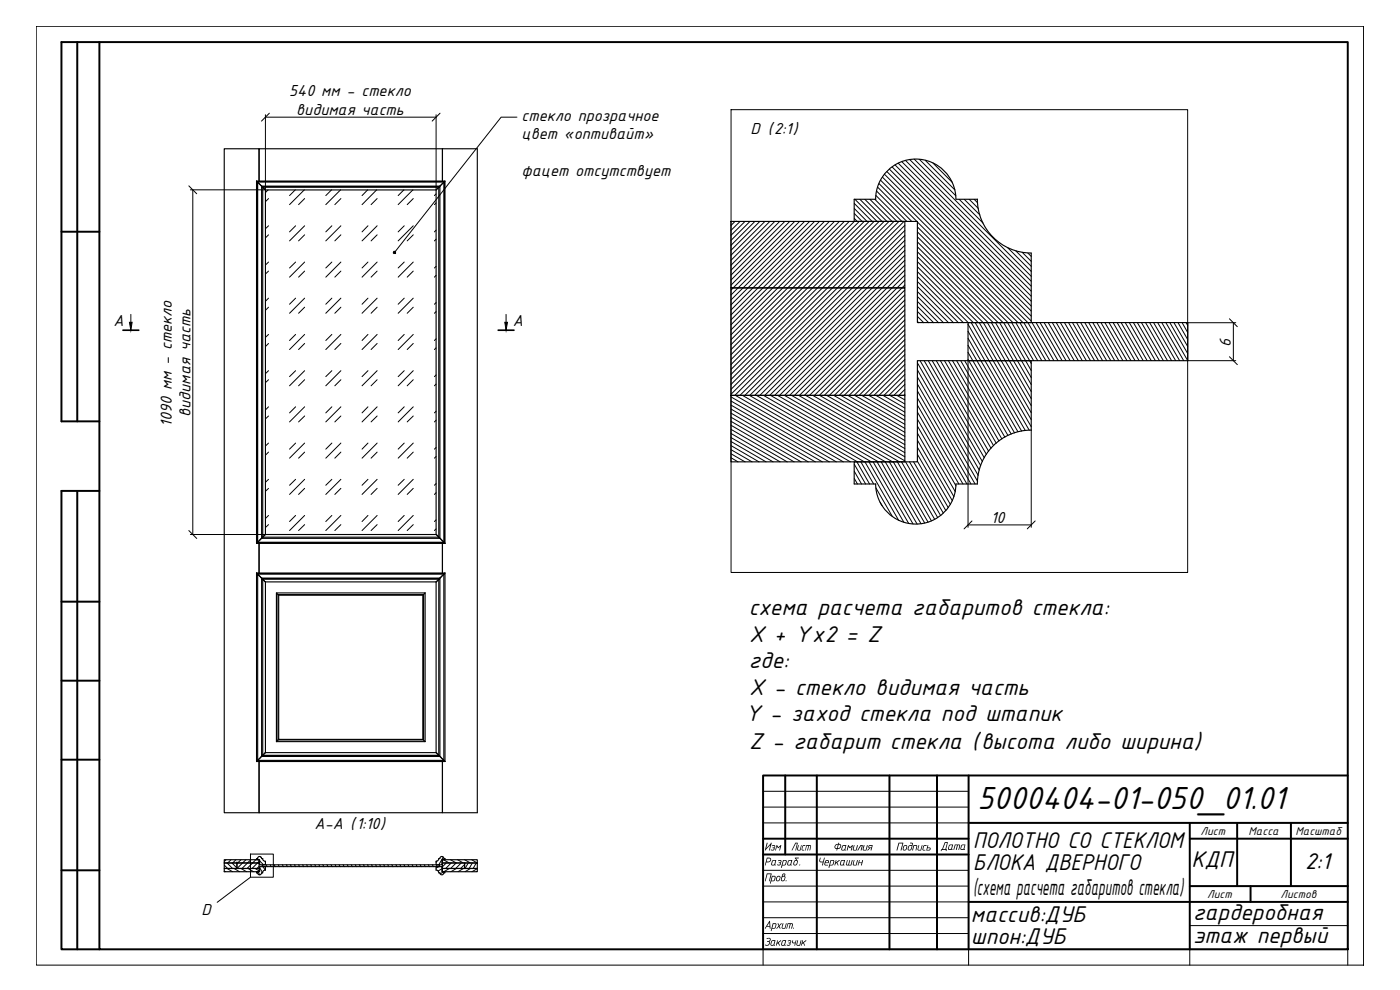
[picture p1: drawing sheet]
<svg xmlns="http://www.w3.org/2000/svg" width="420mm" height="297mm" viewBox="0 0 420 297" stroke-linecap="round" stroke-linejoin="round" font-family="sans-serif">
<g fill="none" stroke="#000" stroke-width=".34">
<path d="M67.3 44.6h10.5v9.7v-9.7h55v9.7v-9.7h10.4v199.3h-10.4v-15.4v15.4h-55v-15.4v15.4h-10.5zM77 54.3h56.5l-.3 .3h-55.9zM77.3 54.6l1.2 1.3M78.5 55.9v105.6l-1.2 1.2M78.5 55.9l.4 .3M78.9 56.2v105l-.4 .3M78.9 56.2l.8 .8M79.7 57v103.4M131.7 56.2v105l.3 .3M131.7 56.2l.3-.3v105.6M131.7 56.2l-.8 .8v103.4M132 55.9h-53.5l.4 .3h52.8"/>
<path d="M132 55.9l-1.1 1.1h-51.2M133.2 54.6l.3-.3v108.7l-.3-.3zM133.2 54.6l-1.2 1.3M293.3 59.8a16.2 16.2 0 0 0 16.2 16.1v20.9h-34.2v-30.4h-18.9v-6.6h6.4a12 12 0 0 1 12-12.1 12 12 0 0 1 12.1 12.1h6.5M219.4 66.4h52.2v20h-52.2zM219.4 86.4h52.2v32.2h-52.2zM290.5 96.8h66v11.4h-66zM219.4 118.6h52.2v20h-52.2zM309.5 129a16.2 16.2 0 0 0-16.2 16.2M309.5 129.1v-20.9h-34.2v30.4h-18.9v6.6h6.4M262.8 145.2a12 12 0 0 0 12 12 12 12 0 0 0 12.1-12M286.9 145.2h6.5"/>
<path d="M77 171.9h56.5l-.3 .4h-55.9zM77.3 162.7v-108.1l-.3-.3v108.7M77.3 162.7l-.3 .3M77.3 162.7h55.9l.3 .3h-56.5zM77.8 163v8.9M78.5 161.5l.4-.3h52.8l.3 .3M78.5 161.5l-1.2 1.2M78.5 173.5h53.5l-.3 .3h-52.8zM78.5 173.5l-1.5-1.6v56.6l.3-.4M78.5 173.5l-1.2-1.2v55.8M78.5 161.5h53.5l1.2 1.2-1.2-1.2M79.7 160.4l-.8 .8"/>
<path d="M79.7 174.6l-1.2-1.1v53.5l.4-.4M79.7 174.6l-.8-.8v52.8M79.7 160.4h51.2M79.7 174.6v51.2M79.7 174.6h51.2M83 177.9l.4 .5M83.4 178.4h43.7M83.4 178.4v43.6M83.6 178.6h43.3v43.2h-43.3zM127.1 178.4v43.6M127.6 177.9l-.5 .5M127.6 177.9v44.6"/>
<path d="M127.6 177.9h-44.6v44.6M130.9 160.4l.8 .8M130.9 174.6v51.2l.8 .8M131.7 173.8l.3-.3v53.5M131.7 173.8l-.8 .8M131.7 173.8v52.8M132.8 163v8.9M133.2 172.3l-1.2 1.2M133.2 172.3l.3-.4v56.6M133.2 172.3v55.8M77 228.5l.3-.4h55.9l.3 .4zM78.5 227l-1.2 1.1"/>
<path d="M78.9 226.6h52.8l.3 .4h-53.5M78.9 226.6l-.4 .4M79.7 225.8l-.8 .8M79.7 225.8h51.2l.8 .8M83 222.5h44.6M83.4 222l-.4 .5M83.4 222h43.7M127.1 222l.5 .5M131.7 226.6l.3 .4M132 227l1.2 1.1M133.2 228.1l.3 .4M67.3 258.9h3.8v1.7h-3.8z"/>
<path d="M67.3 258h10.5v.9h-10.5zM71.1 258.9h6.7v1.7h-6.7zM77.3 257.6a.61 .61 0 0 1 .6-.6 .61 .61 0 0 1 .6 .6M77.3 257.6h-.3v.4h.9v1.5h1.8v-1.1M78.5 257.6h.4M78.7 259.5h53.2v.5h-53.2zM78.8 257.6a.83 .83 0 0 0 .8 .8M131.7 257.6h.3M131.7 257.6a.83 .83 0 0 1-.8 .8v1.1h1.7v-1.5h.9v-.4h-.3M132 257.6a.61 .61 0 0 1 .6-.6 .61 .61 0 0 1 .6 .6M132.8 258h10.4v.9h-10.4h6.6v1.7h-6.6zM139.4 258.9h3.8v1.7h-3.8z"/>
<path d="M67.3 260.6h10.5v.9h-10.5zM77.3 261.9a.61 .61 0 0 0 .6 .6 .61 .61 0 0 0 .6-.6M78.5 261.9h.4M79.6 261a.83 .83 0 0 0-.8 .9M79.7 261.1v-1.1h-1.8v1.5h-.9v.4h.3M130.9 261a.83 .83 0 0 1 .8 .9M130.9 261.1v-1.1h1.7v1.5h.9v.4h-.3M131.7 261.9h.3M132 261.9a.61 .61 0 0 0 .6 .6 .61 .61 0 0 0 .6-.6M132.8 260.6h10.4v.9h-10.4z"/>
</g>
<g fill="none" stroke="#000" stroke-width=".3">
<path d="M10.9 7.9h398.3v281.7h-398.3zM229 237.4h61.7M404.5 232.7v56.9M229 242.2h61.7M229 246.9h61.7M229 261.1h61.7M229 265.9h61.7M229 270.6h61.7M229 275.4h61.7M357.1 277.7h47.4M229 280.1h61.7M290.7 284.8v4.8"/>
<path d="M357.1 284.8v4.8M404.5 284.8h-175.5v4.8"/>
</g>
<g fill="none" stroke="#000" stroke-width=".59">
<path d="M23.2 12.6v113.8M29.8 12.6h374.7v272.2h-374.7zM29.8 12.6h-11.4v113.8h11.4M18.4 69.5h11.4M23.2 147.3v137.5M29.8 147.3h-11.4v137.5h11.4M18.4 180.5h11.4M18.4 204.2h11.4M18.4 227.9h11.4M235.7 232.7v23.7M245.1 232.7v52.1M266.9 232.7v52.1"/>
<path d="M281.2 232.7v52.1M290.7 232.7v52.1M404.5 232.7h-175.5v52.1M229 251.6h61.7M229 256.4h61.7M290.7 246.9h113.8M357.1 251.6h47.4M357.1 246.9v37.9M371.3 246.9v19M387.4 246.9v19M18.4 261.1h11.4M290.7 270.6h113.8"/>
<path d="M357.1 265.9h47.4M375.3 265.9v4.7"/>
</g>
<g fill="#000">
<path d="M233 253.6h.2l.4 .6 .9-.6-.5 1.6-.2-.1 .3-1.1-.6 .5-.3-.5-.3 1.2h-.3zM242 253.6l1.4 .1-.3 1.5-.2-.1 .2-1.3h-.3l-.4 1.4-.1-.1 .3-1.3h-.5l-.3 1.4-.2-.1zM254.2 258.1h.2l-.3 1.1 .2 .3h.2l.5-1.5 .1 .2-.3 1.3h.5l.3-1.4h.3l-.4 1.6-1.6-.1zM256.2 258.1l.3 .1-.3 1 .2 .3h.5l.3-1.4h.3l-.5 1.6h-.8l-.3-.3zM257.8 258.1h.2l-.1 .7h.7l.2-.7h.2l-.4 1.6-.2-.1 .2-.6h-.8l-.2 .6h-.2zM258.2 253.6h.7l-.4 1.6-.2-.1 .3-1.3h-.2l-1 1.4zM259.2 253.6l.2 .1-.2 1.2 .6 .1 .4-1.4h.2l-.4 1.6h-.8l-.3-.3zM275.7 253.6h.2l-.3 1.1 .1 .3h.6l.3-1.4h.2l-.4 1.6-1-.2zM277.1 253.8l.3-.3 .7 .1-.8 .4-.2 .9 .6 .1v.2l-.9-.2zM234.9 277.1l.2-.1-.3 1.4h.7l.4-1.4h.2l-.4 1.7-1.1-.2zM236.4 277h1.3l.2 .2-.3 1.5-.2-.2 .3-1.2h-.4l-.4 1.4-.2-.2 .4-1.2h-.6l-.3 1.3h-.2zM236.4 282.3l.7-.2 .3 .2v.4l-.3 .2 .1 .5-.3 .3-.8-.1 .1-.2 .6 .1 .2-.4-.4-.3 .6-.3-.1-.2-.6 .2z"/>
<path d="M237.8 282.2l.2-.1v.7h.6l.2-.6 .2-.1-.5 1.7 .1-.7h-.7l-.2-.3zM239.3 282.2l.2-.1-.2 1.4h.6l.4-1.3h.2l-.5 1.6h-.7l-.3-.3zM240.8 282.2l.2-.1-.2 .8 1-.8 .2 .1-.8 .6 .4 .8-.1 .2-.4-.8-.4 .2-.1 .5h-.2z"/>
<path d="M236.8 258.3l-.3 1 .4 .2 .3-.2 .3-1.1zM236.6 258.2l1.2-.1-.4 1.2 .2 .4h-1.1l-.3-.2z"/>
<path d="M238.5 257.4h1.3l-.1 .2h-.8l.6 1-.3 .8-.5 .3-.4-.1-.2-.3 .3-1.1 .6-.2zM238.6 258.4l-.3 .9 .3 .2 .4-.2 .2-.9z"/>
<path d="M260.7 253.8l1.2-.3-.4 1.7-.2-.1 .1-.6h-.3l-.8 .7 .5-.7-.2-.2zM260.9 253.8l-.1 .4 .7 .1 .1-.5z"/>
<path d="M278.4 253.6h.2l-.1 .7h.6l.2 .2v.4l-.4 .3h-.9zM278.4 254.5l-.2 .5 .8-.1v-.4z"/>
<path d="M288.8 253.6l-.4 1.1 .6 .1 .5-1.2zM288.5 253.5l1.2-.1-.2 1.6-1.2-.1z"/>
</g>
<path d="M36.9 99.1h4.7M149.5 99.1h4.7" fill="none" stroke="#000" stroke-width=".51"/>
<path d="M219.4 32.9h137v138.9h-137zM39.3 94.3v2.4M151.9 94.3v2.4M75.2 256.3h6.8v6.9h-6.8zM75.2 263.2l-10 7.5" fill="none" stroke="#000" stroke-width=".3"/>
<path d="M38.8 96.7h.9l-.4 2.4zM151.5 96.7h.8l-.4 2.4z" fill="#000" stroke="#000" stroke-width=".3"/>
<g fill="#000" stroke="#000" stroke-width=".3">
<path d="M118.2 75.6l-.1 .2 .3-.1zM118.1 75.8l.3-.1-.2 .3z"/>
<path d="M118.4 75.7l-.2 .3h.2zM118.4 75.7l.2 .3h-.2zM118.4 75.7l.2 .3 .1-.3z"/>
<path d="M118.6 75.5l-.2 .2h.3zM118.3 75.5h.3l-.2 .2zM118.2 75.6l.2 .1-.1-.2z"/>
</g>
<path d="M80.8 34l-2.3 2.3M132.1 34l-2.4 2.3M155.1 35.2h-4.7l-32 40.5M56.7 55.8l2.3 2.3M369 95.6l2.3 2.4M369 107l2.3 2.4M56.7 159.2l2.3 2.4M291.7 156.3l-2.4 2.4M310.7 156.3l-2.4 2.4" fill="none" stroke="#000" stroke-width=".3"/>
<g fill="none" stroke="#000" stroke-width=".3">
<path d="M80.5 57l-.8 .8M80.6 59.6l-.9 .9M88.6 57l-1.7 1.7M91.3 57l-4.4 4.4M91.4 59.6l-1.8 1.8M99.5 57l-1.7 1.7M102.2 57l-4.4 4.4M102.3 59.6l-1.8 1.8M110.3 57l-1.6 1.7M113.1 57l-4.4 4.4M113.2 59.6l-1.8 1.8M121.2 57l-1.7 1.7"/>
<path d="M123.9 57l-4.4 4.4M124 59.6l-1.8 1.8M130.9 58.2l-.5 .5M80.6 67.7l-.9 .9M80.6 78.6l-.9 .9M80.6 70.5l-.9 .9M88.7 67.7l-1.8 1.9M88.7 78.6l-1.8 1.8M91.4 70.5l-1.8 1.8M91.4 67.7l-4.5 4.6M91.4 78.6l-4.5 4.6M99.6 67.7l-1.8 1.9"/>
<path d="M99.6 78.6l-1.8 1.8M102.3 70.5l-1.8 1.8M102.3 67.7l-4.5 4.6M102.3 78.6l-4.5 4.6M110.4 67.7l-1.7 1.9M110.4 78.6l-1.7 1.8M113.2 70.5l-1.8 1.8M113.2 67.7l-4.5 4.6M113.2 78.6l-4.5 4.6M121.3 67.7l-1.8 1.9M121.3 78.6l-1.8 1.8M124 70.5l-1.8 1.8"/>
<path d="M124 67.7l-4.5 4.6M124 78.6l-4.5 4.6M130.9 60.9l-.5 .5M130.9 71.8l-.5 .5M130.9 69.1l-.5 .5M130.9 79.9l-.5 .5M80.6 89.5l-.9 .9M80.6 81.3l-.9 .9M80.6 92.2l-.9 .9M88.7 89.5l-1.8 1.8M91.4 81.3l-1.8 1.9M91.4 92.2l-1.8 1.8"/>
<path d="M91.4 89.5l-4.5 4.5M99.6 89.5l-1.8 1.8M102.3 81.3l-1.8 1.9M102.3 92.2l-1.8 1.8M102.3 89.5l-4.5 4.5M110.4 89.5l-1.7 1.8M113.2 81.3l-1.8 1.9M113.2 92.2l-1.8 1.8M113.2 89.5l-4.5 4.5M121.3 89.5l-1.8 1.8M124 81.3l-1.8 1.9M124 92.2l-1.8 1.8"/>
<path d="M124 89.5l-4.5 4.5M130.9 82.6l-.5 .6M130.9 93.5l-.5 .5M130.9 90.8l-.5 .5M80.6 100.3l-.9 .9M80.6 111.2l-.9 .9M80.6 103.1l-.9 .9M80.6 113.9l-.9 .9M88.7 100.3l-1.8 1.9M88.7 111.2l-1.8 1.8M91.4 103.1l-1.8 1.8M91.4 113.9l-1.8 1.9"/>
<path d="M91.4 100.3l-4.5 4.6M91.4 111.2l-4.5 4.6M99.6 100.3l-1.8 1.9M99.6 111.2l-1.8 1.8M102.3 103.1l-1.8 1.8M102.3 113.9l-1.8 1.9M102.3 100.3l-4.5 4.6M102.3 111.2l-4.5 4.6M110.4 100.3l-1.7 1.9M110.4 111.2l-1.7 1.8M113.2 103.1l-1.8 1.8M113.2 113.9l-1.8 1.9"/>
<path d="M113.2 100.3l-4.5 4.6M113.2 111.2l-4.5 4.6M121.3 100.3l-1.8 1.9M121.3 111.2l-1.8 1.8M124 103.1l-1.8 1.8M124 113.9l-1.8 1.9M124 100.3l-4.5 4.6M124 111.2l-4.5 4.6M130.9 104.4l-.5 .5M130.9 115.2l-.5 .6M130.9 101.7l-.5 .5M130.9 112.5l-.5 .5"/>
<path d="M80.6 122.1l-.9 .9M80.6 132.9l-.9 .9M80.6 124.8l-.9 .9M80.6 135.7l-.9 .9M88.7 122.1l-1.8 1.8M88.7 132.9l-1.8 1.9M91.4 124.8l-1.8 1.8M91.4 135.7l-1.8 1.8M91.4 122.1l-4.5 4.5M91.4 132.9l-4.5 4.6M99.6 122.1l-1.8 1.8M99.6 132.9l-1.8 1.9"/>
<path d="M102.3 124.8l-1.8 1.8M102.3 135.7l-1.8 1.8M102.3 122.1l-4.5 4.5M102.3 132.9l-4.5 4.6M110.4 122.1l-1.7 1.8M110.4 132.9l-1.7 1.9M113.2 124.8l-1.8 1.8M113.2 135.7l-1.8 1.8M113.2 122.1l-4.5 4.5M113.2 132.9l-4.5 4.6M121.3 122.1l-1.8 1.8M121.3 132.9l-1.8 1.9"/>
<path d="M124 124.8l-1.8 1.8M124 135.7l-1.8 1.8M124 122.1l-4.5 4.5M124 132.9l-4.5 4.6M130.9 126.1l-.5 .5M130.9 137l-.5 .5M130.9 123.4l-.5 .5M130.9 134.3l-.5 .5M80.6 143.8l-.9 .9M80.6 154.7l-.9 .9M80.6 146.5l-.9 .9M80.6 157.4l-.9 .9"/>
<path d="M88.7 143.8l-1.8 1.8M88.7 154.7l-1.8 1.8M91.4 146.5l-1.8 1.9M91.4 157.4l-1.8 1.8M91.4 143.8l-4.5 4.6M91.4 154.7l-4.5 4.5M99.6 143.8l-1.8 1.8M99.6 154.7l-1.8 1.8M102.3 146.5l-1.8 1.9M102.3 157.4l-1.8 1.8M102.3 143.8l-4.5 4.6M102.3 154.7l-4.5 4.5"/>
<path d="M110.4 143.8l-1.7 1.8M110.4 154.7l-1.7 1.8M113.2 146.5l-1.8 1.9M113.2 157.4l-1.8 1.8M113.2 143.8l-4.5 4.6M113.2 154.7l-4.5 4.5M121.3 143.8l-1.8 1.8M121.3 154.7l-1.8 1.8M124 146.5l-1.8 1.9M124 157.4l-1.8 1.8M124 143.8l-4.5 4.6M124 154.7l-4.5 4.5"/>
<path d="M130.9 147.8l-.5 .6M130.9 158.7l-.5 .5M130.9 145.1l-.5 .5M130.9 156l-.5 .5"/>
</g>
<path d="M79.7 34.4v22.6h-22.6M79.7 35.2h51.2M130.9 34.4v22.6M57.9 57v103.4M356.4 96.8h14.5M370.1 96.8v11.4M290.5 108.2v50M356.4 108.2h14.5M309.5 129.1v29.1M290.5 157.5h19M57.1 160.4h22.6" fill="none" stroke="#000" stroke-width=".3"/>
<g fill="none" stroke="#000" stroke-width=".3">
<path d="M256.6 59.8l6.7 6.7M258.1 59.8l6.6 6.7M259.6 59.8l6.6 6.7M261.1 59.8l6.6 6.7M262.6 59.8l6.6 6.7M262.9 58.6l7.8 7.9M263.1 57.3l9.1 9.2M263.4 56.1l10.3 10.4M263.8 55.1l11.4 11.4M264.3 54.1l42.7 42.7M264.8 53.1l43.7 43.7 6.6 11.4M265.5 52.3l44 44"/>
<path d="M266.2 51.5l43.3 43.3M266.9 50.8l42.6 42.5M267.7 50.1l41.8 41.7M268.6 49.5l40.9 40.9M269.6 49l39.9 39.9M270.7 48.5l38.8 38.8M271.8 48.2l37.7 37.7M273 47.9l36.5 36.5M274.4 47.8l35.1 35.1M275.9 47.8l11 11M277.7 48.1l8.9 8.9M280 48.9l5.8 5.8"/>
<path d="M287.9 59.8l7.1 7.1M289.4 59.8l4.7 4.7M290.9 59.8l2.7 2.7M292.4 59.8l1 1M220.5 66.5l-1.1 1.1M222.1 66.5l-2.7 2.6M223.5 66.5l-4.1 4.1M225 66.5l-5.6 5.6M226.5 66.5l-7.1 7.1M228 66.5l-8.6 8.6M229.5 66.5l-10.1 10.1M231 66.5l-11.6 11.6"/>
<path d="M232.5 66.5l-13.1 13.1M234 66.5l-14.6 14.5M235.5 66.5l-16.1 16M237 66.5l-17.6 17.5M238.4 66.5l-19 19M239.9 66.5l-20.5 20.5M241.4 66.5l-22 22M242.9 66.5l-23.5 23.5M244.4 66.5l-25 25M245.9 66.5l-26.5 26.5M247.4 66.5l-28 28M248.9 66.5l-29.5 29.4"/>
<path d="M250.4 66.5l-31 30.9M251.9 66.5l-32.5 32.4M253.4 66.5l-34 33.9M254.8 66.5l-35.4 35.4M256.4 66.5l-37 36.9M256.4 64.1l2.4 2.4M256.4 62.6l3.9 3.9M256.4 65.5l.9 1M256.4 61.1l5.4 5.4M257.8 66.5l-38.4 38.4M259.3 66.5l-39.9 39.9M260.8 66.5l-41.4 41.4"/>
<path d="M262.3 66.5l-42.9 42.9M263.8 66.5l-44.4 44.3M265.3 66.5l-45.9 45.8M266.8 66.5l-47.4 47.3M268.3 66.5l-48.9 48.8M269.7 66.5l-50.3 50.3M271.3 66.5l-51.9 51.8M271.6 73.6l-45.1 45M271.6 78.1l-40.6 40.5M271.6 70.6l-48.1 48M271.6 75.1l-43.6 43.5M271.6 79.6l-39.1 39"/>
<path d="M271.6 67.6l-51.1 51M271.6 72.1l-46.6 46.5M271.6 76.6l-42.1 42M271.6 69.1l-49.5 49.5M275.4 68.1l28.6 28.7M275.4 75.6l21.2 21.2M275.4 71.1l25.7 25.7M275.4 66.6l30.1 30.2M275.4 78.5l18.2 18.3M275.4 74.1l22.7 22.7M275.4 69.6l27.1 27.2M275.4 77.1l19.7 19.7"/>
<path d="M275.4 72.6l24.2 24.2M302.4 74.3l7.1 7.1M304.8 75.2l4.7 4.7M306.8 75.7l2.7 2.7M308.5 75.9l1 1M271.6 94.5l-24.2 24.1M271.6 98.9l-19.7 19.7M271.6 87l-31.7 31.6M271.6 91.5l-27.2 27.1M271.6 96l-22.7 22.6M271.6 82.6l-36.1 36M271.6 88.5l-30.2 30.1"/>
<path d="M271.6 93l-25.7 25.6M271.6 84l-34.6 34.6M271.6 97.5l-21.2 21.1M271.6 90l-28.7 28.6M271.6 81l-37.6 37.6M271.6 85.5l-33.2 33.1M275.4 96.4l.3 .4M275.4 92l4.8 4.8M275.4 87.5l9.3 9.3M275.4 95l1.8 1.8M275.4 83l13.7 13.8M275.4 90.5l6.3 6.3"/>
<path d="M275.4 86l10.8 10.8M275.4 93.5l3.3 3.3M275.4 81.5l15.2 15.3M275.4 89l7.8 7.8M275.4 84.5l12.2 12.3M275.4 80.1l16.7 16.7M290.5 97.3l18.4 31.8M290.5 99.4l17.2 29.8M291.5 96.8l18 31.2M292.7 96.8l16.8 29.1M293.9 96.8l15.6 27M295.1 96.8l14.4 24.9"/>
<path d="M296.4 96.8l13.1 22.8M297.5 96.8l12 20.7M298.8 96.8l10.7 18.6M300 96.8l9.5 16.5M301.2 96.8l8.3 14.4M302.4 96.8l7.1 12.3M303.6 96.8l6.6 11.4M304.9 96.8l6.5 11.4M306.1 96.8l6.6 11.4M307.3 96.8l6.6 11.4M309.7 96.8l6.6 11.4M311 96.8l6.5 11.4"/>
<path d="M312.2 96.8l6.6 11.4M313.4 96.8l6.5 11.4M314.6 96.8l6.6 11.4M315.8 96.8l6.6 11.4M317 96.8l6.6 11.4M318.2 96.8l6.6 11.4M319.5 96.8l6.5 11.4M320.7 96.8l6.6 11.4M321.9 96.8l6.6 11.4M323.1 96.8l6.6 11.4M324.3 96.8l6.6 11.4M325.6 96.8l6.5 11.4"/>
<path d="M326.8 96.8l6.6 11.4M328 96.8l6.5 11.4M329.2 96.8l6.6 11.4M330.4 96.8l6.6 11.4M331.6 96.8l6.6 11.4M332.9 96.8l6.5 11.4M334.1 96.8l6.5 11.4M335.3 96.8l6.6 11.4M336.5 96.8l6.6 11.4M337.7 96.8l6.6 11.4M338.9 96.8l6.6 11.4M340.2 96.8l6.5 11.4"/>
<path d="M341.4 96.8l6.6 11.4M342.6 96.8l6.6 11.4M343.8 96.8l6.6 11.4M345 96.8l6.6 11.4M346.2 96.8l6.6 11.4M347.5 96.8l6.5 11.4M348.7 96.8l6.5 11.4M349.9 96.8l6.5 11.4M351.1 96.8l5.3 9.3M352.3 96.8l4.1 7.1M353.6 96.8l2.8 5.1M354.8 96.8l1.6 3"/>
<path d="M356 96.8l.4 .8M219.4 119.1l33.7 19.5M220.7 118.6l34.5 20M222.8 118.6l34.5 20M224.9 118.6l34.5 20M227 118.6l34.5 20M229.1 118.6l34.5 20M231.3 118.6l34.5 20M233.4 118.6l34.5 20M235.4 118.6l34.5 20M237.6 118.6l34 19.7M239.7 118.6l31.9 18.4"/>
<path d="M241.8 118.6l29.8 17.2M243.9 118.6l27.7 16M246 118.6l25.6 14.8M248.1 118.6l23.5 13.6M250.2 118.6l21.4 12.4M252.3 118.6l19.3 11.1M254.5 118.6l17.1 9.9M256.5 118.6l15.1 8.7M258.6 118.6l13 7.5M260.8 118.6l10.8 6.3M262.9 118.6l8.7 5.1M265 118.6l6.6 3.8"/>
<path d="M267.1 118.6l4.5 2.6M269.2 118.6l2.4 1.4M271.3 118.6l.3 .2M271.6 103.4l-15.2 15.2M271.6 115.3l-3.3 3.3M271.6 107.9l-10.8 10.7M271.6 112.4l-6.3 6.2M271.6 100.4l-18.2 18.2M271.6 116.9l-1.8 1.7M271.6 104.9l-13.8 13.7M271.6 109.4l-9.3 9.2M271.6 113.8l-4.8 4.8"/>
<path d="M271.6 101.9l-16.8 16.7M271.6 118.3l-.3 .3M271.6 106.4l-12.3 12.2M271.6 110.9l-7.8 7.7M275.4 115.3l17.2 29.9M275.4 113.2l18 31.2M275.4 108.9l18.5 32.2M275.4 119.5l14.8 25.7M275.4 111.1l18.2 31.5M275.4 117.4l16 27.8M276.1 108.2l18.2 31.5M277.4 108.2l17.4 30.3"/>
<path d="M278.6 108.2l16.8 29.1M279.8 108.2l16.2 28.1M281 108.2l15.7 27.2M282.2 108.2l15.2 26.3M283.4 108.2l14.8 25.5M284.6 108.2l14.4 24.8M285.9 108.2l13.9 24.1M287.1 108.2l13.6 23.5M288.3 108.2l13.3 23M289.5 108.2l13 22.5M290.5 107.8l13 22.4M290.5 101.5l16.1 27.8"/>
<path d="M290.5 105.7l14 24.2M290.5 103.6l15 26M219.4 126.4l21 12.2M219.4 125.2l23.2 13.4M219.4 124l25.3 14.6M219.4 122.7l27.4 15.9M219.4 121.6l29.5 17M219.4 120.3l31.6 18.3M219.4 137.3l2.1 1.3M219.4 136.2l4.2 2.4M219.4 134.9l6.3 3.7M219.4 133.7l8.4 4.9"/>
<path d="M219.4 132.5l10.5 6.1M219.4 131.3l12.6 7.3M219.4 130.1l14.7 8.5M219.4 128.8l16.8 9.8M219.4 127.6l18.9 11M256.4 139.3l3.4 5.9M257.2 138.6l3.8 6.6M258.3 138.6l3.9 6.6M259.6 138.6l10.1 17.5M260.8 138.6l10.5 18.1M262 138.6l10.7 18.4M263.2 138.6l10.8 18.6"/>
<path d="M264.4 138.6l10.8 18.6M265.7 138.6l10.7 18.6M266.9 138.6l10.6 18.3M268.1 138.6l10.4 18.1M269.3 138.6l10.3 17.7M270.5 138.6l10 17.2M271.8 138.6l9.6 16.7M273 138.6l9.3 16.1M274.2 138.6l8.9 15.4M275.4 134.3l9.8 17.1M275.4 130l10.9 19M275.4 138.4l8.5 14.8"/>
<path d="M275.4 136.4l9.2 15.9M275.4 127.9l11.3 19.6M275.4 123.7l12.4 21.5M275.4 125.8l11.5 20M275.4 132.1l10.4 18.2M275.4 121.6l13.6 23.6M256.4 143.6l.9 1.6M256.4 141.4l2.2 3.8M262.9 146.4l4.9 8.6M264.1 150.7l.6 1M67.3 259.6l1 .9M67.8 258l-.5 .5"/>
<path d="M68.1 258.9l1.7 1.6M69.3 258l-.9 .9M69.6 258.9l1.5 1.5M70.8 258l-1 .9M71.1 258.9h.1M72.3 258l-1.2 1.1M73.8 258l-2.6 2.5M75.3 258l-2.6 2.5M76.8 258l-2.6 2.5M77.2 257.6l.4 .4M77.8 258.5l-2.1 2M77.8 259.9l-.6 .6"/>
<path d="M78 258.3l1.1 1.2M78.2 257.1l.3 .3M78.7 259.6l.9 1.5M78.7 257.6l.2 .1M79.5 258.4l.2 .1M79.9 259.5l.3 .5M81.1 259.5l.3 .5M82.3 259.5l.3 .5M83.5 259.5l.3 .5M84.7 259.5l.4 .5M86 259.5l.3 .5M87.2 259.5l.3 .5"/>
<path d="M88.4 259.5l.3 .5M89.6 259.5l.3 .5M90.8 259.5l.3 .5M92 259.5l.4 .5M93.2 259.5l.4 .5M94.5 259.5l.3 .5M95.7 259.5l.3 .5M96.9 259.5l.3 .5M98.1 259.5l.4 .5M99.3 259.5l.4 .5M100.6 259.5l.3 .5M101.8 259.5l.3 .5"/>
<path d="M103 259.5l.3 .5M104.2 259.5l.3 .5M105.4 259.5l.3 .5M106.6 259.5l.4 .5M107.9 259.5l.3 .5M109.1 259.5l.3 .5M110.3 259.5l.3 .5M111.5 259.5l.3 .5M112.7 259.5l.4 .5M113.9 259.5l.4 .5M115.2 259.5l.3 .5M116.4 259.5l.3 .5"/>
<path d="M117.6 259.5l.3 .5M118.8 259.5l.4 .5M120 259.5l.3 .5M121.2 259.5l.4 .5M122.5 259.5l.3 .5M123.7 259.5l.3 .5M124.9 259.5l.3 .5M126.1 259.5l.3 .5M127.3 259.5l.4 .5M128.6 259.5l.3 .5M129.8 259.5l.3 .5M131 259.5l.3 .5"/>
<path d="M131.1 258.4l-.2 .4M133 257.1l-1.3 2.4M133.1 258l1.7 .9M133.9 258.9l-1.1 1.2M135.2 258l1.7 .9-1.6 1.6M135.4 258.9l-1.6 1.6M137.3 258l1.8 .9M138.4 258.9l-1.6 1.6M139.4 259.4l-1.1 1.1M139.4 258l1.8 .9M140.5 258.9l-.9 1.6M141.5 258l1.7 .9"/>
<path d="M141.8 258.9l-1 1.6M142.9 258.9l-.9 1.6M67.3 261.3l.4 .2M68.1 260.5l1.7 1M70.2 260.5l1.7 1M72.2 260.5l1.8 1M74.4 260.5l1.7 1M76.5 260.5l1.3 .8M77.4 261.5l.6 1M78 260.4l.8 1.5M131.6 260l-.7 .4M132.6 260.7l-1.1 .6"/>
<path d="M132.8 260.5v.1M134.9 260.5l-2.8 1.7M137.1 260.5l-1.8 1M139.2 260.5l-1.8 1M141.3 260.5l-1.7 1M143.2 260.7l-1.6 .8"/>
</g>
<text font-size="10.3" x="293.4" y="242.8">5000404-01-050_01.01</text>
<g font-size="7.4">
<text x="224.7" y="184.7">схема расчета габаритов стекла:</text>
<text x="224.9" y="192.6">X + Yх2 = Z</text>
<text x="224.7" y="200.5">где:</text>
<text x="224.9" y="208.4">X - стекло видимая часть</text>
<text x="223.7" y="216.3">Y - заход стекла под штапик</text>
<text x="224.9" y="224.7">Z - габарит стекла (высота либо ширина)</text>
<text x="292.1" y="254.5">ПОЛОТНО СО СТЕКЛОМ</text>
<text x="292.1" y="261.2">БЛОКА ДВЕРНОГО</text>
<text x="357.6" y="260.3">КДП</text>
<text x="391.7" y="260.6">2:1</text>
<text x="292.1" y="268.4">(схема расчета габаритов стекла)</text>
<text x="358" y="275.9">гардеробная</text>
<text x="291.4" y="276.7">массив:ДУБ</text>
<text x="291.4" y="283.3">шпон:ДУБ</text>
<text x="358" y="283.1">этаж первый</text>
</g>
<g font-size="5.2">
<text x="86.8" y="28.9">540 мм - стекло</text>
<text x="88.9" y="34.4">видимая часть</text>
<text x="156.5" y="36.3">стекло прозрачное</text>
<text x="156.5" y="41.8">цвет «оптивайт»</text>
<text x="225.2" y="40.3">D (2:1)</text>
<text x="156.5" y="52.9">фацет отсутствует</text>
<text x="34.1" y="97.7">A</text>
<text x="153.9" y="97.7">A</text>
<text x="369.4" y="104.1" transform="rotate(-90 369.4 104.1)">6</text>
<text x="57.1" y="125" transform="rotate(-90 57.1 125)">видимая часть</text>
<text x="51.6" y="128.1" transform="rotate(-90 51.6 128.1)">1090 мм - стекло</text>
<text x="297.3" y="156.8">10</text>
<text x="94.4" y="248.7">A-A (1:10)</text>
<text x="60.5" y="274.6">D</text>
</g>
<g font-size="3.7">
<text x="360.3" y="250.5">Лист</text>
<text x="374.7" y="250.5">Масса</text>
<text x="388.8" y="250.5">Масштаб</text>
<text x="229.3" y="255.2">Изм</text>
<text x="237.3" y="255.2">Лист</text>
<text x="249.9" y="255.2">Фамилия</text>
<text x="268.8" y="255.2">Подпись</text>
<text x="282.2" y="255">Дата</text>
<text x="229.3" y="259.7">Разраб</text>
<text x="239.6" y="259.7">.</text>
<text x="245.2" y="259.7">Черкашин</text>
<text x="229.3" y="264.4">Пров .</text>
<text x="362.3" y="269.4">Лист</text>
<text x="384.3" y="269.4">Листов</text>
<text x="229.3" y="278.7">Архит</text>
<text x="237.7" y="278.7">.</text>
<text x="229.2" y="283.8">Заказчик</text>
</g>
</svg>
